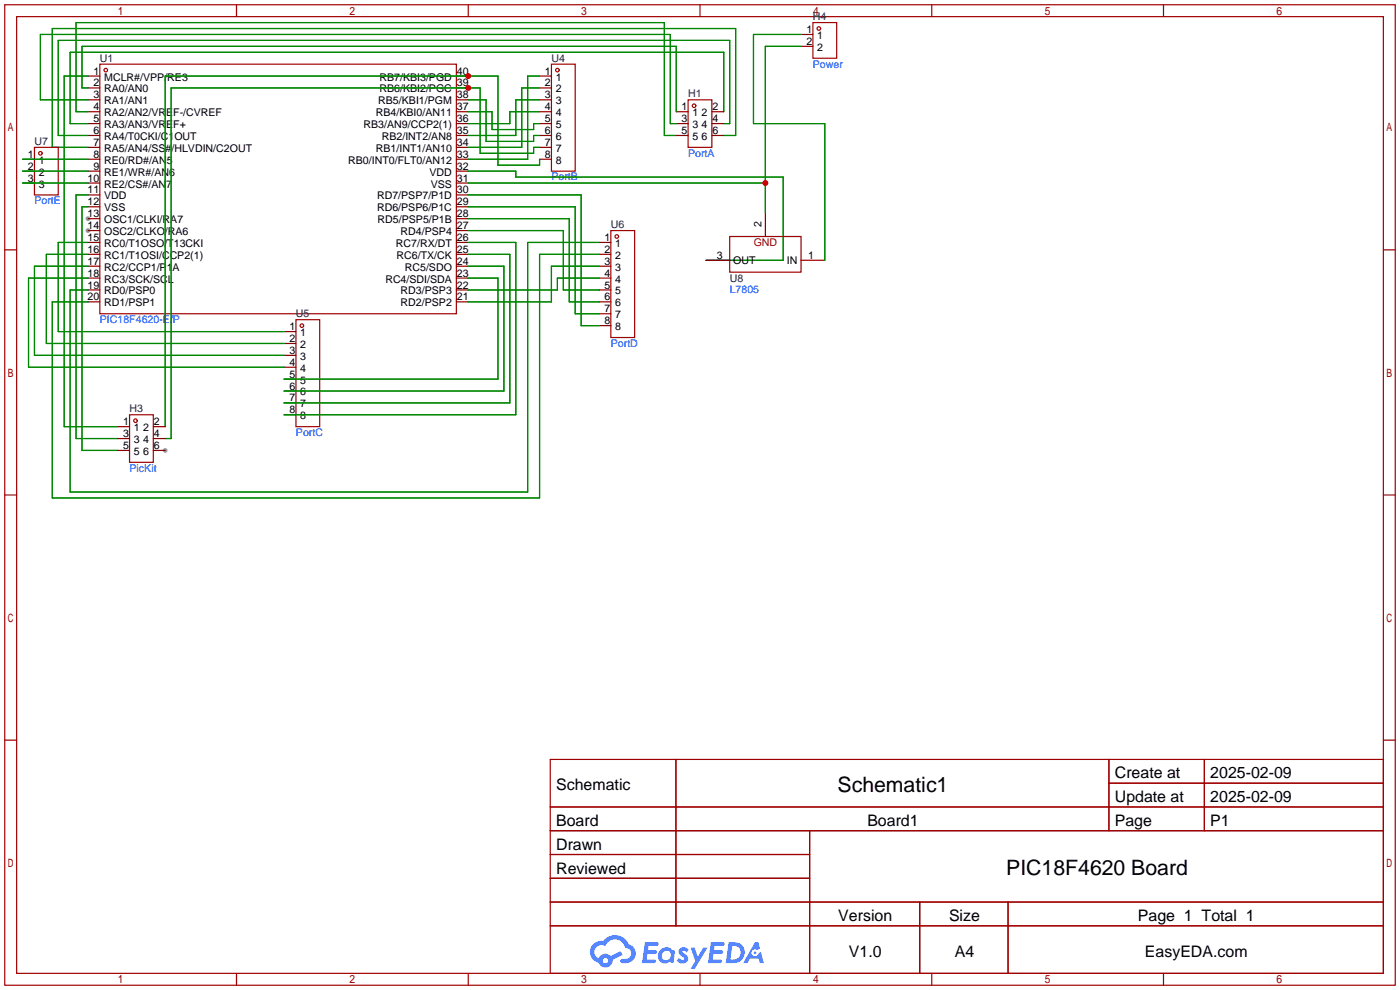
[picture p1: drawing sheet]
<svg xmlns="http://www.w3.org/2000/svg" width="299mm" height="212mm" viewBox="0 0 299 212" stroke-linecap="round" stroke-linejoin="round" font-family="sans-serif">
<g fill="#999">
<circle cx="18.8" cy="46.7" r=".51"/>
<circle cx="18.8" cy="49.3" r=".51"/>
<circle cx="35.3" cy="96.3" r=".51"/>
</g>
<g fill="none" stroke="#a10000" stroke-width=".25">
<path d="M1 1h297.2v209.6h-297.2zM3.6 3.6h292.1v204.4h-292.1zM50.5 1v2.6M100.1 1v2.6M149.6 1v2.6M199.1 1v2.6M248.7 1v2.6M1 53.4h2.6M295.7 53.4h2.5M1 105.8h2.6M295.7 105.8h2.5M1 158.2h2.6"/>
<path d="M295.7 158.2h2.5M117.6 162.3h178.1v45.7h-178.1zM117.6 172.5h178.1M117.6 177.5h178.1M144.5 162.3v35.6M173 177.5v30.5M237 162.3v15.2M237 167.4h58.7M257.4 162.3v15.2M117.6 182.6h55.4M117.6 192.8h178.1M117.6 187.7h55.4"/>
<path d="M117.6 197.9h178.1M196.6 192.8v15.2M215.4 192.8v15.2M50.5 208v2.6M100.1 208v2.6M149.6 208v2.6M199.1 208v2.6M248.7 208v2.6"/>
</g>
<g fill="#5487ff">
<path d="M145.3 202.7a1.3 1.3 0 0 1 1.9 .3l-.4 .6a.54 .54 0 0 0-.9-.2l.1 .2a1.34 1.34 0 0 1 .9 1.8 1.47 1.47 0 0 1-2.3-.1l.5-.6 .8 .5a.31 .31 0 0 0 .4-.3 .31 .31 0 0 0-.3-.4 1.12 1.12 0 0 1-.7-1.8z"/>
<path d="M147.6 202.5h.9l.6 2 1.2-2h.9l-2.7 4.6h-.9l1-1.7z"/>
<path d="M137.8 201.4h1.7a1.31 1.31 0 0 1 1.2 .2 .4 .4 0 0 1-.3 .5l-1.8 .1-.1 .9h1.6a.4 .4 0 0 1 .4 .4 .4 .4 0 0 1-.5 .4h-1.6l-.2 1.2h1.4a.46 .46 0 0 1 .5 0 .46 .46 0 0 1 .1 .5l-.4 .2h-2.6z"/>
<path d="M151.9 201.4h1.7a1.32 1.32 0 0 1 1.2 .2 .39 .39 0 0 1-.3 .5l-1.8 .1-.1 .9h1.6a.4 .4 0 0 1 .4 .4 .4 .4 0 0 1-.4 .4h-1.7l-.2 1.2h1.4a.46 .46 0 0 1 .5 0 .46 .46 0 0 1 .1 .5l-.4 .2h-2.6z"/>
<path d="M161.3 201.4h.8l.3 1.3-.6 .4a.75 .75 0 0 0-1.1 .3 .75 .75 0 0 0 .5 1 .75 .75 0 0 0 .9-.7l.5-.2 .6 2.3h-.8l-.3-.9h-1.8l-.5 .9h-1z"/>
<path d="M155.7 201.4l-.6 4.4h1.5a2.27 2.27 0 0 0 2.6-2.2 2.27 2.27 0 0 0-2.7-2.2zM156.5 202.1a1.5 1.5 0 0 1 1.8 1.6 1.5 1.5 0 0 1-1.9 1.4h-.3z"/>
<path d="M141.2 203a1.6 1.6 0 0 0-.3 2.3 1.6 1.6 0 0 0 2.3 .2l.7 .3 .3-2.4-.1-.3-.5-.1a1.58 1.58 0 0 0-2.4 0zM141.8 203.5a.98 .98 0 0 1 1.6 .4 .98 .98 0 0 1-1.1 1.3 .94 .94 0 0 1-.9-.7 .94 .94 0 0 1 .4-1z"/>
<path d="M126.8 201.8a2.37 2.37 0 0 0 1.1 4 1.54 1.54 0 0 0 1.8 1 1.54 1.54 0 0 0 1.2-1.6l2.2-1.1-.5-.8-2 1a1.57 1.57 0 0 0-2.7 .5 1.5 1.5 0 0 1-.7-2.1 1.5 1.5 0 0 1 2.2-.5 2.23 2.23 0 0 1 2.3-1.4 2.23 2.23 0 0 1 2 1.8 1.16 1.16 0 0 1 1.2 1.1 1.16 1.16 0 0 1-1.1 1.2h-.7a.47 .47 0 0 0-.5 .4 .47 .47 0 0 0 .4 .5 2.17 2.17 0 0 0 2.5-.9 2.17 2.17 0 0 0-.3-2.7l-.8-.4a3.2 3.2 0 0 0-5.5-.7l-1.1 .1zM128.8 205.3a.6 .6 0 0 1 1.2 0 .6 .6 0 0 1-1.2 0z"/>
<circle cx="161.4" cy="203.6" r=".28"/>
</g>
<g fill="none" stroke="#a10000" stroke-width=".25">
<path d="M21.3 13.7h76.2v53.4h-76.2zM117.9 13.7h5v22.9h-5zM173.7 4.8h5.1v7.6h-5.1zM7.4 31.5h5v10.2h-5zM147.1 21.3h5v10.2h-5zM130.6 49.3h5v22.8h-5zM156 50.5h15.2v7.7h-15.2zM63.2 68.3h5.1v22.9h-5.1zM27.7 88.6h5.1v10.2h-5.1z"/>
<circle cx="22.6" cy="15" r=".38"/>
<circle cx="119.1" cy="15" r=".38"/>
<circle cx="175" cy="6.1" r=".38"/>
<circle cx="8.6" cy="32.8" r=".38"/>
<circle cx="148.3" cy="22.6" r=".38"/>
<circle cx="131.8" cy="50.5" r=".38"/>
<circle cx="64.5" cy="69.6" r=".38"/>
<circle cx="29" cy="89.9" r=".38"/>
</g>
<g fill="none" stroke="#870000" stroke-width=".25">
<path d="M18.8 16.3h2.5M18.8 18.8h2.5M97.5 16.3h2.6M97.5 18.8h2.6M115.3 16.3h2.6M115.3 18.8h2.6M171.2 7.4h2.5M171.2 9.9h2.5M4.8 34h2.6M4.8 36.6h2.6M4.8 39.1h2.6M18.8 21.3h2.5"/>
<path d="M18.8 23.9h2.5M18.8 26.4h2.5M18.8 29h2.5M18.8 31.5h2.5M18.8 34h2.5M18.8 36.6h2.5M18.8 39.1h2.5M97.5 21.3h2.6M97.5 23.9h2.6M97.5 26.4h2.6M97.5 29h2.6M97.5 31.5h2.6"/>
<path d="M97.5 34h2.6M97.5 36.6h2.6M97.5 39.1h2.6M115.3 21.3h2.6M115.3 23.9h2.6M115.3 26.4h2.6M115.3 29h2.6M115.3 31.5h2.6M115.3 34h2.6M144.5 23.9h2.6M144.5 26.4h2.6M144.5 29h2.6"/>
<path d="M152.1 23.9h2.6M152.1 26.4h2.6M152.1 29h2.6M18.8 41.7h2.5M18.8 44.2h2.5M18.8 46.7h2.5M18.8 49.3h2.5M18.8 51.8h2.5M18.8 54.4h2.5M18.8 56.9h2.5M18.8 59.4h2.5M97.5 41.7h2.6"/>
<path d="M97.5 44.2h2.6M97.5 46.7h2.6M97.5 49.3h2.6M97.5 51.8h2.6M97.5 54.4h2.6M97.5 56.9h2.6M97.5 59.4h2.6M128 51.8h2.6M128 54.4h2.6M128 56.9h2.6M128 59.4h2.6M150.9 55.6h5.1"/>
<path d="M163.6 45.5v5M171.2 55.6h5.1M18.8 62h2.5M18.8 64.5h2.5M60.7 70.9h2.5M60.7 73.4h2.5M60.7 75.9h2.5M60.7 78.5h2.5M97.5 62h2.6M97.5 64.5h2.6M128 62h2.6M128 64.5h2.6"/>
<path d="M128 67.1h2.6M128 69.6h2.6M25.1 91.2h2.6M25.1 96.3h2.6M25.1 93.7h2.6M32.8 91.2h2.5M32.8 96.3h2.5M32.8 93.7h2.5M60.7 81h2.5M60.7 83.6h2.5M60.7 86.1h2.5M60.7 88.6h2.5"/>
</g>
<g fill="none" stroke="#008700" stroke-width=".25">
<path d="M18.8 18.8h-1.3v-8.9h127v14M18.8 16.3h-5.1v74.9h11.4M115.3 18.8h-3.8v12.7h-11.4M115.3 16.3h-2.5v17.7h-12.7M171.2 7.4h-10.2v19h15.3v29.2M171.2 9.9h-7.6v35.6M4.8 34h14M4.8 36.6h14M4.8 39.1h14M18.8 23.9h-2.5v-19.1h125.7v24.2h2.5M18.8 21.3h-10.2v-13.9h134.7v19h1.2M100.1 23.9h5.1v3.8h8.8v-1.3h1.3"/>
<path d="M100.1 21.3h3.8v8.9h10.1v-1.2h1.3M100.1 36.6h10.1v1.2h57.2v17.8h-16.5M100.1 39.1h63.5M115.3 31.5h-1.3v1.3h-11.4v-14h-66v74.9h-1.3M115.3 23.9h-6.3v2.5h-8.9M115.3 21.3h-5.1v7.7h-10.1M115.3 34v1.3h-8.9v-19h-71.1v74.9M154.7 23.9v-12.7h-139.7v15.2h3.8M154.7 26.4h1.3v-17.8h-143.6v20.4h6.4M154.7 29h2.5v-22.9h-146v25.4h7.6M18.8 44.2h-1.3v52.1h7.6M18.8 41.7h-2.5v52h8.8"/>
<path d="M18.8 51.8h-6.4v19.1h48.3M18.8 54.4h-8.9v19h50.8M18.8 56.9h-11.4v19h53.3M18.8 59.4h-12.7v19.1h54.6M100.1 44.2h22.8v22.9h5.1M100.1 41.7h24.1v27.9h3.8M100.1 59.4h6.3v21.6h-45.7M100.1 54.4h8.9v31.7h-48.3M100.1 51.8h10.1v36.8h-49.5M100.1 56.9h7.6v26.7h-47M100.1 49.3h20.3v12.7h7.6M100.1 46.7h21.6v17.8h6.3"/>
<path d="M128 54.4h-12.7v52h-104.1v-41.9h7.6M128 51.8h-15.2v53.4h-97.8v-43.2h3.8M128 56.9h-10.1v7.6h-17.8M128 59.4h-8.9v2.6h-19"/>
</g>
<g fill="#c00">
<circle cx="100.1" cy="18.8" r=".63"/>
<circle cx="100.1" cy="16.3" r=".63"/>
<circle cx="163.6" cy="39.1" r=".63"/>
</g>
<g font-size="4.5">
<text x="179" y="169.2">Schematic1</text>
<text x="215.1" y="187">PIC18F4620 Board</text>
</g>
<g font-size="3.4">
<text x="238.3" y="166.4">Create at</text>
<text x="258.7" y="166.4">2025-02-09</text>
<text x="118.9" y="168.9">Schematic</text>
<text x="238.3" y="171.4">Update at</text>
<text x="258.7" y="171.4">2025-02-09</text>
<text x="118.9" y="176.5">Board</text>
<text x="185.4" y="176.5">Board1</text>
<text x="238.3" y="176.5">Page</text>
<text x="258.7" y="176.5">P1</text>
<text x="118.9" y="181.6">Drawn</text>
<text x="118.9" y="186.7">Reviewed</text>
<text x="179.2" y="196.8">Version</text>
<text x="202.8" y="196.8">Size</text>
<text x="243.2" y="196.8">Page 1 Total 1</text>
<text x="181.4" y="204.5">V1.0</text>
<text x="204.1" y="204.5">A4</text>
<text x="244.7" y="204.5">EasyEDA.com</text>
</g>
<g font-size="2.3" fill="#000080">
<text x="173.7" y="4.3">H4</text>
<text x="21.3" y="13.2">U1</text>
<text x="117.9" y="13.2">U4</text>
<text x="147.1" y="20.8">H1</text>
<text x="7.4" y="31">U7</text>
<text x="130.6" y="48.7">U6</text>
<text x="156" y="60.2">U8</text>
<text x="63.2" y="67.8">U5</text>
<text x="27.7" y="88.1">H3</text>
</g>
<g font-size="2.3">
<text x="172.3" y="7.1">1</text>
<text x="172.3" y="9.6">2</text>
<text x="174.7" y="8.3">1</text>
<text x="174.7" y="10.9">2</text>
<text x="19.9" y="15.9">1</text>
<text x="22.3" y="17.2">MCLR#/VPP/RE3</text>
<text x="81.1" y="17.2">RB7/KBI3/PGD</text>
<text x="97.7" y="15.9">40</text>
<text x="116.5" y="15.9">1</text>
<text x="118.8" y="17.2">1</text>
<text x="19.9" y="18.5">2</text>
<text x="19.9" y="21">3</text>
<text x="19.9" y="23.6">4</text>
<text x="22.3" y="19.8">RA0/AN0</text>
<text x="22.3" y="22.3">RA1/AN1</text>
<text x="80.8" y="22.3">RB5/KBI1/PGM</text>
<text x="81.1" y="19.8">RB6/KBI2/PGC</text>
<text x="97.7" y="23.6">37</text>
<text x="97.7" y="21">38</text>
<text x="97.7" y="18.5">39</text>
<text x="116.5" y="18.5">2</text>
<text x="116.5" y="21">3</text>
<text x="116.5" y="23.6">4</text>
<text x="118.8" y="19.8">2</text>
<text x="118.8" y="22.3">3</text>
<text x="145.7" y="23.6">1</text>
<text x="152.3" y="23.6">2</text>
<text x="19.9" y="26.1">5</text>
<text x="19.9" y="28.6">6</text>
<text x="22.3" y="24.8">RA2/AN2/VREF-/CVREF</text>
<text x="22.3" y="27.4">RA3/AN3/VREF+</text>
<text x="22.3" y="29.9">RA4/T0CKI/C1OUT</text>
<text x="77.7" y="27.4">RB3/AN9/CCP2(1)</text>
<text x="80.3" y="24.8">RB4/KBI0/AN11</text>
<text x="81.6" y="29.9">RB2/INT2/AN8</text>
<text x="97.7" y="28.6">35</text>
<text x="97.7" y="26.1">36</text>
<text x="116.5" y="26.1">5</text>
<text x="116.5" y="28.6">6</text>
<text x="118.8" y="24.8">4</text>
<text x="118.8" y="27.4">5</text>
<text x="118.8" y="29.9">6</text>
<text x="145.7" y="26.1">3</text>
<text x="145.7" y="28.6">5</text>
<text x="148" y="24.8">1</text>
<text x="148" y="27.4">3</text>
<text x="148" y="29.9">5</text>
<text x="149.9" y="29.9">6</text>
<text x="149.9" y="27.4">4</text>
<text x="149.9" y="24.8">2</text>
<text x="152.3" y="28.6">6</text>
<text x="152.3" y="26.1">4</text>
<text x="6" y="33.7">1</text>
<text x="8.3" y="35">1</text>
<text x="19.9" y="31.2">7</text>
<text x="19.9" y="33.7">8</text>
<text x="22.3" y="32.5">RA5/AN4/SS#/HLVDIN/C2OUT</text>
<text x="22.3" y="35">RE0/RD#/AN5</text>
<text x="74.4" y="35">RB0/INT0/FLT0/AN12</text>
<text x="80.3" y="32.5">RB1/INT1/AN10</text>
<text x="97.7" y="33.7">33</text>
<text x="97.7" y="31.2">34</text>
<text x="116.5" y="31.2">7</text>
<text x="116.5" y="33.7">8</text>
<text x="118.8" y="32.5">7</text>
<text x="118.8" y="35">8</text>
<text x="6" y="36.3">2</text>
<text x="6" y="38.8">3</text>
<text x="8.3" y="37.5">2</text>
<text x="8.3" y="40.1">3</text>
<text x="18.7" y="38.8">10</text>
<text x="18.7" y="41.3">11</text>
<text x="19.9" y="36.3">9</text>
<text x="22.3" y="37.5">RE1/WR#/AN6</text>
<text x="22.3" y="40.1">RE2/CS#/AN7</text>
<text x="91.8" y="37.5">VDD</text>
<text x="92.1" y="40.1">VSS</text>
<text x="97.7" y="41.3">30</text>
<text x="97.7" y="38.8">31</text>
<text x="97.7" y="36.3">32</text>
<text x="18.7" y="43.9">12</text>
<text x="18.7" y="46.4">13</text>
<text x="22.3" y="42.6">VDD</text>
<text x="22.3" y="45.2">VSS</text>
<text x="22.3" y="47.7">OSC1/CLKI/RA7</text>
<text x="80.6" y="45.2">RD6/PSP6/P1C</text>
<text x="80.6" y="42.6">RD7/PSP7/P1D</text>
<text x="80.7" y="47.7">RD5/PSP5/P1B</text>
<text x="97.7" y="46.4">28</text>
<text x="97.7" y="43.9">29</text>
<text x="18.7" y="49">14</text>
<text x="18.7" y="51.5">15</text>
<text x="22.3" y="50.2">OSC2/CLKO/RA6</text>
<text x="22.3" y="52.8">RC0/T1OSO/T13CKI</text>
<text x="84.6" y="52.8">RC7/RX/DT</text>
<text x="85.6" y="50.2">RD4/PSP4</text>
<text x="97.7" y="51.5">26</text>
<text x="97.7" y="49">27</text>
<text x="129.2" y="51.5">1</text>
<text x="131.5" y="52.8">1</text>
<text x="162.8" y="48.5" transform="rotate(-90 162.8 48.5)">2</text>
<text x="18.7" y="54">16</text>
<text x="18.7" y="56.6">17</text>
<text x="18.7" y="59.1">18</text>
<text x="22.3" y="55.3">RC1/T1OSI/CCP2(1)</text>
<text x="22.3" y="57.9">RC2/CCP1/P1A</text>
<text x="84.8" y="55.3">RC6/TX/CK</text>
<text x="86.5" y="57.9">RC5/SDO</text>
<text x="97.7" y="59.1">23</text>
<text x="97.7" y="56.6">24</text>
<text x="97.7" y="54">25</text>
<text x="129.2" y="54">2</text>
<text x="129.2" y="56.6">3</text>
<text x="129.2" y="59.1">4</text>
<text x="131.5" y="55.3">2</text>
<text x="131.5" y="57.9">3</text>
<text x="153.2" y="55.3">3</text>
<text x="156.7" y="56.3">OUT</text>
<text x="168.2" y="56.3">IN</text>
<text x="172.7" y="55.3">1</text>
<text x="18.7" y="61.7">19</text>
<text x="18.7" y="64.2">20</text>
<text x="22.3" y="60.4">RC3/SCK/SCL</text>
<text x="22.3" y="62.9">RD0/PSP0</text>
<text x="22.3" y="65.5">RD1/PSP1</text>
<text x="82.4" y="60.4">RC4/SDI/SDA</text>
<text x="85.6" y="65.5">RD2/PSP2</text>
<text x="85.6" y="62.9">RD3/PSP3</text>
<text x="97.7" y="64.2">21</text>
<text x="97.7" y="61.7">22</text>
<text x="129.2" y="61.7">5</text>
<text x="129.2" y="64.2">6</text>
<text x="131.5" y="60.4">4</text>
<text x="131.5" y="62.9">5</text>
<text x="131.5" y="65.5">6</text>
<text x="61.9" y="70.6">1</text>
<text x="64.2" y="71.8">1</text>
<text x="129.2" y="66.7">7</text>
<text x="129.2" y="69.3">8</text>
<text x="131.5" y="68">7</text>
<text x="131.5" y="70.6">8</text>
<text x="61.9" y="73.1">2</text>
<text x="61.9" y="75.6">3</text>
<text x="64.2" y="74.4">2</text>
<text x="64.2" y="76.9">3</text>
<text x="61.9" y="78.2">4</text>
<text x="61.9" y="80.7">5</text>
<text x="61.9" y="83.3">6</text>
<text x="64.2" y="79.4">4</text>
<text x="64.2" y="82">5</text>
<text x="61.9" y="85.8">7</text>
<text x="61.9" y="88.3">8</text>
<text x="64.2" y="84.5">6</text>
<text x="64.2" y="87.1">7</text>
<text x="64.2" y="89.6">8</text>
<text x="26.3" y="90.9">1</text>
<text x="26.3" y="93.4">3</text>
<text x="26.3" y="96">5</text>
<text x="28.6" y="92.1">1</text>
<text x="28.6" y="94.7">3</text>
<text x="30.6" y="94.7">4</text>
<text x="30.6" y="92.1">2</text>
<text x="32.9" y="96">6</text>
<text x="32.9" y="93.4">4</text>
<text x="32.9" y="90.9">2</text>
<text x="28.6" y="97.2">5</text>
<text x="30.6" y="97.2">6</text>
</g>
<g font-size="2.3" fill="#00f">
<text x="173.7" y="14.4">Power</text>
<text x="147.1" y="33.5">PortA</text>
<text x="117.9" y="38.6">PortB</text>
<text x="7.4" y="43.7">PortE</text>
<text x="156" y="62.7">L7805</text>
<text x="21.3" y="69.1">PIC18F4620-E/P</text>
<text x="130.6" y="74.1">PortD</text>
<text x="63.2" y="93.2">PortC</text>
<text x="27.7" y="100.8">PicKit</text>
</g>
<text font-size="2.3" fill="#a00000" x="161.1" y="52.5">GND</text>
</svg>
